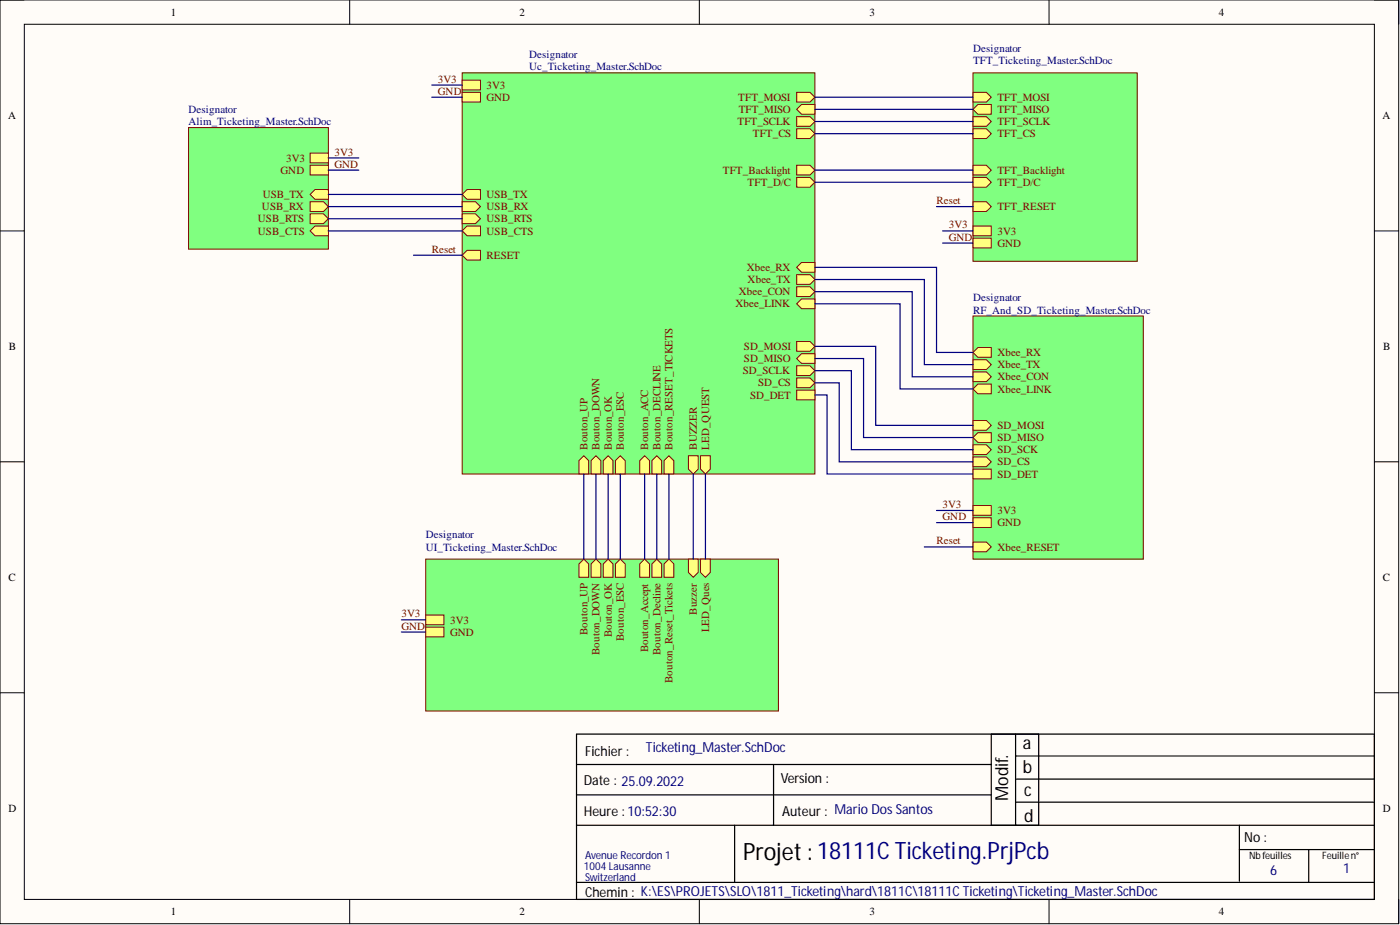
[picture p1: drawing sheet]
<svg xmlns="http://www.w3.org/2000/svg" width="292mm" height="193mm" viewBox="0 0 292 193" stroke-linecap="round" stroke-linejoin="round" font-family="sans-serif">
<path d="M0 0h291.8v192.7h-291.8z" fill-rule="evenodd" fill="#fffcf8"/>
<path d="M0 0h291.8v192.7h-291.8z" fill="none" stroke="#000" stroke-width=".21"/>
<path d="M5.1 5.1h281.7v182.5h-281.7z" fill-rule="evenodd" fill="#fffcf8"/>
<g fill="none" stroke="#000" stroke-width=".21">
<path d="M0 0h5.1M73 0v5.1M145.9 0v5.1M218.9 0v5.1M286.8 0h5v5.1M5.1 5.1h281.7v182.5h-281.7zM0 48.2h5.1M286.8 48.2h5M0 96.3h5.1M286.8 96.3h5M0 144.5h5.1M286.8 144.5h5"/>
<path d="M73 187.6v5.1M145.9 187.6v5.1M218.9 187.6v5.1M291.8 187.6v5.1"/>
</g>
<g fill="none" stroke="#000" stroke-width=".25">
<path d="M120.3 153.1h166.5v34.5h-166.5zM120.3 159.5h86.5M161.4 159.5v12.7M206.8 153.1v19.1M211.9 153.1v19.1M211.9 157.7h74.9M216.7 153.1v19.1M120.3 172.2h166.5M120.3 165.8h86.5M153.3 172.2v11.9M211.9 162.5h74.9M211.9 167.3h74.9"/>
<path d="M258.6 172.2v11.6M258.6 177.2h28.2M273.1 177.2v6.9M120.3 184.1h166.5"/>
</g>
<path d="M39.3 26.6h29.2v25.4h-29.2z" fill-rule="evenodd" fill="#80ff80"/>
<path d="M39.3 26.6h29.2v25.4h-29.2z" fill="none" stroke="#800000" stroke-width=".21"/>
<path d="M64.7 31.9h3.8v2.1h-3.8z" fill-rule="evenodd" fill="#ffff80"/>
<path d="M64.7 31.9h3.8v2.1h-3.8z" fill="none" stroke="#800000" stroke-width=".21"/>
<path d="M64.7 34.5h3.8v2h-3.8z" fill-rule="evenodd" fill="#ffff80"/>
<path d="M64.7 34.5h3.8v2h-3.8z" fill="none" stroke="#800000" stroke-width=".21"/>
<path d="M64.7 40.6l1-1.1h2.8v2.1h-2.8z" fill-rule="evenodd" fill="#ffff80"/>
<path d="M64.7 40.6l1-1.1h2.8v2.1h-2.8z" fill="none" stroke="#800000" stroke-width=".21"/>
<path d="M64.7 42.1h2.8l1 1-1 1h-2.8z" fill-rule="evenodd" fill="#ffff80"/>
<path d="M64.7 42.1h2.8l1 1-1 1h-2.8z" fill="none" stroke="#800000" stroke-width=".21"/>
<path d="M64.7 44.6h2.8l1 1-1 1h-2.8z" fill-rule="evenodd" fill="#ffff80"/>
<path d="M64.7 44.6h2.8l1 1-1 1h-2.8z" fill="none" stroke="#800000" stroke-width=".21"/>
<path d="M64.7 48.2l1-1h2.8v2h-2.8z" fill-rule="evenodd" fill="#ffff80"/>
<path d="M64.7 48.2l1-1h2.8v2h-2.8z" fill="none" stroke="#800000" stroke-width=".21"/>
<path d="M203 65.9h35.5v50.7h-35.5z" fill-rule="evenodd" fill="#80ff80"/>
<path d="M203 65.9h35.5v50.7h-35.5z" fill="none" stroke="#800000" stroke-width=".21"/>
<path d="M203 73.5l1-1h2.8v2h-2.8z" fill-rule="evenodd" fill="#ffff80"/>
<path d="M203 73.5l1-1h2.8v2h-2.8z" fill="none" stroke="#800000" stroke-width=".21"/>
<path d="M203 75h2.8l1 1.1-1 1h-2.8z" fill-rule="evenodd" fill="#ffff80"/>
<path d="M203 75h2.8l1 1.1-1 1h-2.8z" fill="none" stroke="#800000" stroke-width=".21"/>
<path d="M203 91.3l1-1h2.8v2h-2.8z" fill-rule="evenodd" fill="#ffff80"/>
<path d="M203 91.3l1-1h2.8v2h-2.8z" fill="none" stroke="#800000" stroke-width=".21"/>
<path d="M203 113.1h2.8l1 1-1 1h-2.8z" fill-rule="evenodd" fill="#ffff80"/>
<path d="M203 113.1h2.8l1 1-1 1h-2.8z" fill="none" stroke="#800000" stroke-width=".21"/>
<path d="M203 95.3h2.8l1 1-1 1.1h-2.8z" fill-rule="evenodd" fill="#ffff80"/>
<path d="M203 95.3h2.8l1 1-1 1.1h-2.8z" fill="none" stroke="#800000" stroke-width=".21"/>
<path d="M203 87.7h2.8l1 1-1 1.1h-2.8z" fill-rule="evenodd" fill="#ffff80"/>
<path d="M203 87.7h2.8l1 1-1 1.1h-2.8z" fill="none" stroke="#800000" stroke-width=".21"/>
<path d="M203 92.8h2.8l1 1-1 1h-2.8z" fill-rule="evenodd" fill="#ffff80"/>
<path d="M203 92.8h2.8l1 1-1 1h-2.8z" fill="none" stroke="#800000" stroke-width=".21"/>
<path d="M203 77.6h2.8l1 1-1 1h-2.8z" fill-rule="evenodd" fill="#ffff80"/>
<path d="M203 77.6h2.8l1 1-1 1h-2.8z" fill="none" stroke="#800000" stroke-width=".21"/>
<path d="M203 81.1l1-1h2.8v2h-2.8z" fill-rule="evenodd" fill="#ffff80"/>
<path d="M203 81.1l1-1h2.8v2h-2.8z" fill="none" stroke="#800000" stroke-width=".21"/>
<path d="M203 108h3.8v2h-3.8z" fill-rule="evenodd" fill="#ffff80"/>
<path d="M203 108h3.8v2h-3.8z" fill="none" stroke="#800000" stroke-width=".21"/>
<path d="M203 105.5h3.8v2h-3.8z" fill-rule="evenodd" fill="#ffff80"/>
<path d="M203 105.5h3.8v2h-3.8z" fill="none" stroke="#800000" stroke-width=".21"/>
<path d="M203 97.9h3.8v2h-3.8z" fill-rule="evenodd" fill="#ffff80"/>
<path d="M203 97.9h3.8v2h-3.8z" fill="none" stroke="#800000" stroke-width=".21"/>
<path d="M203 15.2h34.3v39.3h-34.3z" fill-rule="evenodd" fill="#80ff80"/>
<path d="M203 15.2h34.3v39.3h-34.3z" fill="none" stroke="#800000" stroke-width=".21"/>
<path d="M203 19.3h2.8l1 1-1 1h-2.8z" fill-rule="evenodd" fill="#ffff80"/>
<path d="M203 19.3h2.8l1 1-1 1h-2.8z" fill="none" stroke="#800000" stroke-width=".21"/>
<path d="M203 34.5h2.8l1 1-1 1h-2.8z" fill-rule="evenodd" fill="#ffff80"/>
<path d="M203 34.5h2.8l1 1-1 1h-2.8z" fill="none" stroke="#800000" stroke-width=".21"/>
<path d="M203 26.9h2.8l1 1-1 1h-2.8z" fill-rule="evenodd" fill="#ffff80"/>
<path d="M203 26.9h2.8l1 1-1 1h-2.8z" fill="none" stroke="#800000" stroke-width=".21"/>
<path d="M203 42.1h2.8l1 1-1 1h-2.8z" fill-rule="evenodd" fill="#ffff80"/>
<path d="M203 42.1h2.8l1 1-1 1h-2.8z" fill="none" stroke="#800000" stroke-width=".21"/>
<path d="M203 37h2.8l1 1-1 1h-2.8z" fill-rule="evenodd" fill="#ffff80"/>
<path d="M203 37h2.8l1 1-1 1h-2.8z" fill="none" stroke="#800000" stroke-width=".21"/>
<path d="M203 22.8l1-1h2.8v2h-2.8z" fill-rule="evenodd" fill="#ffff80"/>
<path d="M203 22.8l1-1h2.8v2h-2.8z" fill="none" stroke="#800000" stroke-width=".21"/>
<path d="M203 24.3h2.8l1 1-1 1.1h-2.8z" fill-rule="evenodd" fill="#ffff80"/>
<path d="M203 24.3h2.8l1 1-1 1.1h-2.8z" fill="none" stroke="#800000" stroke-width=".21"/>
<path d="M203 47.2h3.8v2h-3.8z" fill-rule="evenodd" fill="#ffff80"/>
<path d="M203 47.2h3.8v2h-3.8z" fill="none" stroke="#800000" stroke-width=".21"/>
<path d="M203 49.7h3.8v2h-3.8z" fill-rule="evenodd" fill="#ffff80"/>
<path d="M203 49.7h3.8v2h-3.8z" fill="none" stroke="#800000" stroke-width=".21"/>
<path d="M96.4 15.2h73.6v83.7h-73.6z" fill-rule="evenodd" fill="#80ff80"/>
<path d="M96.4 15.2h73.6v83.7h-73.6z" fill="none" stroke="#800000" stroke-width=".21"/>
<path d="M96.4 16.7h3.8v2.1h-3.8z" fill-rule="evenodd" fill="#ffff80"/>
<path d="M96.4 16.7h3.8v2.1h-3.8z" fill="none" stroke="#800000" stroke-width=".21"/>
<path d="M96.4 19.3h3.8v2h-3.8z" fill-rule="evenodd" fill="#ffff80"/>
<path d="M96.4 19.3h3.8v2h-3.8z" fill="none" stroke="#800000" stroke-width=".21"/>
<path d="M166.2 76.3h2.8l1 1-1 1h-2.8z" fill-rule="evenodd" fill="#ffff80"/>
<path d="M166.2 76.3h2.8l1 1-1 1h-2.8z" fill="none" stroke="#800000" stroke-width=".21"/>
<path d="M166.2 24.3h2.8l1 1-1 1.1h-2.8z" fill-rule="evenodd" fill="#ffff80"/>
<path d="M166.2 24.3h2.8l1 1-1 1.1h-2.8z" fill="none" stroke="#800000" stroke-width=".21"/>
<path d="M166.2 71.2h2.8l1 1.1-1 1h-2.8z" fill-rule="evenodd" fill="#ffff80"/>
<path d="M166.2 71.2h2.8l1 1.1-1 1h-2.8z" fill="none" stroke="#800000" stroke-width=".21"/>
<path d="M166.2 74.8l1-1h2.8v2h-2.8z" fill-rule="evenodd" fill="#ffff80"/>
<path d="M166.2 74.8l1-1h2.8v2h-2.8z" fill="none" stroke="#800000" stroke-width=".21"/>
<path d="M166.2 55.8l1-1h2.8v2h-2.8z" fill-rule="evenodd" fill="#ffff80"/>
<path d="M166.2 55.8l1-1h2.8v2h-2.8z" fill="none" stroke="#800000" stroke-width=".21"/>
<path d="M166.2 57.3h2.8l1 1-1 1h-2.8z" fill-rule="evenodd" fill="#ffff80"/>
<path d="M166.2 57.3h2.8l1 1-1 1h-2.8z" fill="none" stroke="#800000" stroke-width=".21"/>
<path d="M166.2 19.3h2.8l1 1-1 1h-2.8z" fill-rule="evenodd" fill="#ffff80"/>
<path d="M166.2 19.3h2.8l1 1-1 1h-2.8z" fill="none" stroke="#800000" stroke-width=".21"/>
<path d="M166.2 22.8l1-1h2.8v2h-2.8z" fill-rule="evenodd" fill="#ffff80"/>
<path d="M166.2 22.8l1-1h2.8v2h-2.8z" fill="none" stroke="#800000" stroke-width=".21"/>
<path d="M166.2 34.5h2.8l1 1-1 1h-2.8z" fill-rule="evenodd" fill="#ffff80"/>
<path d="M166.2 34.5h2.8l1 1-1 1h-2.8z" fill="none" stroke="#800000" stroke-width=".21"/>
<path d="M166.2 78.9h2.8l1 1-1 1h-2.8z" fill-rule="evenodd" fill="#ffff80"/>
<path d="M166.2 78.9h2.8l1 1-1 1h-2.8z" fill="none" stroke="#800000" stroke-width=".21"/>
<path d="M166.2 26.9h2.8l1 1-1 1h-2.8z" fill-rule="evenodd" fill="#ffff80"/>
<path d="M166.2 26.9h2.8l1 1-1 1h-2.8z" fill="none" stroke="#800000" stroke-width=".21"/>
<path d="M166.2 37h2.8l1 1-1 1h-2.8z" fill-rule="evenodd" fill="#ffff80"/>
<path d="M166.2 37h2.8l1 1-1 1h-2.8z" fill="none" stroke="#800000" stroke-width=".21"/>
<path d="M166.2 59.8h2.8l1 1-1 1.1h-2.8z" fill-rule="evenodd" fill="#ffff80"/>
<path d="M166.2 59.8h2.8l1 1-1 1.1h-2.8z" fill="none" stroke="#800000" stroke-width=".21"/>
<path d="M166.2 63.4l1-1h2.8v2h-2.8z" fill-rule="evenodd" fill="#ffff80"/>
<path d="M166.2 63.4l1-1h2.8v2h-2.8z" fill="none" stroke="#800000" stroke-width=".21"/>
<path d="M120.8 96.1l1-1 1 1v2.8h-2z" fill-rule="evenodd" fill="#ffff80"/>
<path d="M120.8 96.1l1-1 1 1v2.8h-2z" fill="none" stroke="#800000" stroke-width=".21"/>
<path d="M125.9 96.1l1-1 1 1v2.8h-2z" fill-rule="evenodd" fill="#ffff80"/>
<path d="M125.9 96.1l1-1 1 1v2.8h-2z" fill="none" stroke="#800000" stroke-width=".21"/>
<path d="M128.4 96.1l1-1 1 1v2.8h-2z" fill-rule="evenodd" fill="#ffff80"/>
<path d="M128.4 96.1l1-1 1 1v2.8h-2z" fill="none" stroke="#800000" stroke-width=".21"/>
<path d="M123.3 96.1l1-1 1.1 1v2.8h-2.1z" fill-rule="evenodd" fill="#ffff80"/>
<path d="M123.3 96.1l1-1 1.1 1v2.8h-2.1z" fill="none" stroke="#800000" stroke-width=".21"/>
<path d="M146.2 95.1h2v2.8l-1 1-1-1z" fill-rule="evenodd" fill="#ffff80"/>
<path d="M146.2 95.1h2v2.8l-1 1-1-1z" fill="none" stroke="#800000" stroke-width=".21"/>
<path d="M143.6 95.1h2.1v2.8l-1.1 1-1-1z" fill-rule="evenodd" fill="#ffff80"/>
<path d="M143.6 95.1h2.1v2.8l-1.1 1-1-1z" fill="none" stroke="#800000" stroke-width=".21"/>
<path d="M136 96.1l1-1 1 1v2.8h-2z" fill-rule="evenodd" fill="#ffff80"/>
<path d="M136 96.1l1-1 1 1v2.8h-2z" fill="none" stroke="#800000" stroke-width=".21"/>
<path d="M138.6 96.1l1-1 1 1v2.8h-2z" fill-rule="evenodd" fill="#ffff80"/>
<path d="M138.6 96.1l1-1 1 1v2.8h-2z" fill="none" stroke="#800000" stroke-width=".21"/>
<path d="M133.5 96.1l1-1 1 1v2.8h-2z" fill-rule="evenodd" fill="#ffff80"/>
<path d="M133.5 96.1l1-1 1 1v2.8h-2z" fill="none" stroke="#800000" stroke-width=".21"/>
<path d="M96.4 53.2l1-1h2.8v2.1h-2.8z" fill-rule="evenodd" fill="#ffff80"/>
<path d="M96.4 53.2l1-1h2.8v2.1h-2.8z" fill="none" stroke="#800000" stroke-width=".21"/>
<path d="M166.2 81.4h3.8v2h-3.8z" fill-rule="evenodd" fill="#ffff80"/>
<path d="M166.2 81.4h3.8v2h-3.8z" fill="none" stroke="#800000" stroke-width=".21"/>
<path d="M96.4 40.6l1-1.1h2.8v2.1h-2.8z" fill-rule="evenodd" fill="#ffff80"/>
<path d="M96.4 40.6l1-1.1h2.8v2.1h-2.8z" fill="none" stroke="#800000" stroke-width=".21"/>
<path d="M96.4 42.1h2.8l1 1-1 1h-2.8z" fill-rule="evenodd" fill="#ffff80"/>
<path d="M96.4 42.1h2.8l1 1-1 1h-2.8z" fill="none" stroke="#800000" stroke-width=".21"/>
<path d="M96.4 44.6h2.8l1 1-1 1h-2.8z" fill-rule="evenodd" fill="#ffff80"/>
<path d="M96.4 44.6h2.8l1 1-1 1h-2.8z" fill="none" stroke="#800000" stroke-width=".21"/>
<path d="M96.4 48.2l1-1h2.8v2h-2.8z" fill-rule="evenodd" fill="#ffff80"/>
<path d="M96.4 48.2l1-1h2.8v2h-2.8z" fill="none" stroke="#800000" stroke-width=".21"/>
<path d="M88.8 116.6h73.6v31.7h-73.6z" fill-rule="evenodd" fill="#80ff80"/>
<path d="M88.8 116.6h73.6v31.7h-73.6z" fill="none" stroke="#800000" stroke-width=".21"/>
<path d="M88.8 130.8h3.8v2.1h-3.8z" fill-rule="evenodd" fill="#ffff80"/>
<path d="M88.8 130.8h3.8v2.1h-3.8z" fill="none" stroke="#800000" stroke-width=".21"/>
<path d="M88.8 128.3h3.8v2h-3.8z" fill-rule="evenodd" fill="#ffff80"/>
<path d="M88.8 128.3h3.8v2h-3.8z" fill="none" stroke="#800000" stroke-width=".21"/>
<path d="M143.6 116.6h2.1v2.8l-1.1 1-1-1z" fill-rule="evenodd" fill="#ffff80"/>
<path d="M143.6 116.6h2.1v2.8l-1.1 1-1-1z" fill="none" stroke="#800000" stroke-width=".21"/>
<path d="M133.5 117.6l1-1 1 1v2.8h-2z" fill-rule="evenodd" fill="#ffff80"/>
<path d="M133.5 117.6l1-1 1 1v2.8h-2z" fill="none" stroke="#800000" stroke-width=".21"/>
<path d="M120.8 117.6l1-1 1 1v2.8h-2z" fill-rule="evenodd" fill="#ffff80"/>
<path d="M120.8 117.6l1-1 1 1v2.8h-2z" fill="none" stroke="#800000" stroke-width=".21"/>
<path d="M125.9 117.6l1-1 1 1v2.8h-2z" fill-rule="evenodd" fill="#ffff80"/>
<path d="M125.9 117.6l1-1 1 1v2.8h-2z" fill="none" stroke="#800000" stroke-width=".21"/>
<path d="M146.2 116.6h2v2.8l-1 1-1-1z" fill-rule="evenodd" fill="#ffff80"/>
<path d="M146.2 116.6h2v2.8l-1 1-1-1z" fill="none" stroke="#800000" stroke-width=".21"/>
<path d="M128.4 117.6l1-1 1 1v2.8h-2z" fill-rule="evenodd" fill="#ffff80"/>
<path d="M128.4 117.6l1-1 1 1v2.8h-2z" fill="none" stroke="#800000" stroke-width=".21"/>
<path d="M136 117.6l1-1 1 1v2.8h-2z" fill-rule="evenodd" fill="#ffff80"/>
<path d="M136 117.6l1-1 1 1v2.8h-2z" fill="none" stroke="#800000" stroke-width=".21"/>
<path d="M138.6 117.6l1-1 1 1v2.8h-2z" fill-rule="evenodd" fill="#ffff80"/>
<path d="M138.6 117.6l1-1 1 1v2.8h-2z" fill="none" stroke="#800000" stroke-width=".21"/>
<path d="M123.3 117.6l1-1 1.1 1v2.8h-2.1z" fill-rule="evenodd" fill="#ffff80"/>
<path d="M123.3 117.6l1-1 1.1 1v2.8h-2.1z" fill="none" stroke="#800000" stroke-width=".21"/>
<g fill="none" stroke="#000080" stroke-width=".25">
<path d="M90.1 17.7h6.3M68.5 33h6.4M68.5 35.5h6.4M90.1 20.3h6.3M170 35.5h33M170 20.3h33M170 22.8h33M170 25.3h33M170 38h33M170 27.9h33M68.5 48.2h27.9M68.5 43.1h27.9"/>
<path d="M68.5 40.6h27.9M68.5 45.6h27.9M86.3 53.2h10.1M170 55.8h25.4v17.7h7.6M170 58.3h22.9v17.8h10.1M195.4 43.1h7.6M196.7 48.2h6.3M196.7 50.7h6.3M170 60.8h20.3v17.8h12.7M170 63.4h17.8v17.7h15.2M170 72.3h12.7v16.4h20.3M170 74.8h10.2v16.5h22.8"/>
<path d="M170 77.3h7.6v16.5h25.4M170 79.9h5.1v16.4h27.9M121.8 98.9v17.7M124.3 98.9v17.7M126.9 98.9v17.7M129.4 98.9v17.7M134.5 98.9v17.7M137 98.9v17.7M139.6 98.9v17.7M144.6 98.9v17.7M147.2 98.9v17.7M170 82.4h2.6v16.5h30.4"/>
<path d="M192.9 114.1h10.1M195.4 106.5h7.6M195.4 109h7.6M83.7 129.3h5.1M83.7 131.8h5.1"/>
</g>
<text font-size="5" x="155.1" y="179.4">Projet : 18111CTicketing.PrjPcb</text>
<g font-size="3.7">
<text x="213.4" y="156.2">a</text>
<text x="213.4" y="161.3">b</text>
<text x="210.4" y="167.1" transform="rotate(-90 210.4 167.1)">Modif.</text>
<text x="213.7" y="166.1">c</text>
<text x="213.7" y="171.4">d</text>
</g>
<g font-size="2.9">
<text x="122.1" y="157.7">Fichier :</text>
<text x="121.8" y="163.8">Date : 25.09.2022</text>
<text x="162.9" y="163.3">Version :</text>
<text x="121.8" y="170.1">Heure : 10:52:30</text>
<text x="163.2" y="170.1">Auteur : Mario Dos Santos</text>
<text x="259.6" y="175.7">No :</text>
<text x="122.1" y="187.1">Chemin : K:\ES\PROJETS\SLO\1811_Ticketing\hard\1811C\18111C Ticketing\Ticketing_Master.SchDoc</text>
</g>
<g font-size="2.9" fill="#000080">
<text x="134.7" y="157">Ticketing_Master.SchDoc</text>
<text x="265" y="182.6">6</text>
<text x="280.2" y="182.1">1</text>
</g>
<g font-size="2.3">
<text x="35.6" y="3.3">1</text>
<text x="108.4" y="3.3">2</text>
<text x="181.4" y="3.3">3</text>
<text x="254.3" y="3.3">4</text>
<text x="1.7" y="24.8">A</text>
<text x="288.4" y="24.8">A</text>
<text x="1.9" y="73">B</text>
<text x="288.6" y="73">B</text>
<text x="1.8" y="121.2">C</text>
<text x="288.5" y="121.2">C</text>
<text x="1.8" y="169.4">D</text>
<text x="288.5" y="169.4">D</text>
<text x="35.6" y="190.9">1</text>
<text x="108.4" y="190.9">2</text>
<text x="181.4" y="190.9">3</text>
<text x="254.3" y="190.9">4</text>
</g>
<g font-size="2.3" fill="#000080">
<text x="203" y="10.9">Designator</text>
<text x="110.4" y="12.2">Designator</text>
<text x="110.4" y="14.7">Uc_Ticketing_Master.SchDoc</text>
<text x="203" y="13.4">TFT_Ticketing_Master.SchDoc</text>
<text x="39.3" y="23.6">Designator</text>
<text x="39.3" y="26.1">Alim_Ticketing_Master.SchDoc</text>
<text x="203" y="62.9">Designator</text>
<text x="203" y="65.4">RF_And_SD_Ticketing_Master.SchDoc</text>
<text x="88.8" y="112.3">Designator</text>
<text x="88.8" y="114.9">UI_Ticketing_Master.SchDoc</text>
<text x="122.1" y="179.2">Avenue Recordon 1</text>
<text x="121.8" y="181.5">1004 Lausanne</text>
<text x="122.1" y="183.7">Switzerland</text>
</g>
<g font-size="2.3" fill="#800000">
<text x="91.4" y="17.2">3V3</text>
<text x="91.4" y="19.8">GND</text>
<text x="101.5" y="18.5">3V3</text>
<text x="101.5" y="21">GND</text>
<text x="154" y="21">TFT_MOSI</text>
<text x="154.1" y="23.6">TFT_MISO</text>
<text x="208.1" y="21">TFT_MOSI</text>
<text x="208.1" y="23.6">TFT_MISO</text>
<text x="153.9" y="26.1">TFT_SCLK</text>
<text x="157.1" y="28.6">TFT_CS</text>
<text x="208.1" y="28.6">TFT_CS</text>
<text x="208.1" y="26.1">TFT_SCLK</text>
<text x="59.7" y="33.7">3V3</text>
<text x="69.8" y="32.4">3V3</text>
<text x="69.8" y="35">GND</text>
<text x="54.8" y="41.3">USB_TX</text>
<text x="58.5" y="36.3">GND</text>
<text x="101.5" y="41.3">USB_TX</text>
<text x="150.8" y="36.3">TFT_Backlight</text>
<text x="156" y="38.8">TFT_D/C</text>
<text x="208.1" y="36.3">TFT_Backlight</text>
<text x="208.1" y="38.8">TFT_D/C</text>
<text x="53.8" y="46.4">USB_RTS</text>
<text x="54.6" y="43.9">USB_RX</text>
<text x="101.5" y="43.9">USB_RX</text>
<text x="101.5" y="46.4">USB_RTS</text>
<text x="195.4" y="42.6">Reset</text>
<text x="197.9" y="47.7">3V3</text>
<text x="208.1" y="43.9">TFT_RESET</text>
<text x="53.8" y="48.9">USB_CTS</text>
<text x="90.1" y="52.7">Reset</text>
<text x="101.5" y="48.9">USB_CTS</text>
<text x="197.9" y="50.2">GND</text>
<text x="208.1" y="48.9">3V3</text>
<text x="208.1" y="51.5">GND</text>
<text x="101.5" y="54">RESET</text>
<text x="155.8" y="56.5">Xbee_RX</text>
<text x="156" y="59.1">Xbee_TX</text>
<text x="153.4" y="64.1">Xbee_LINK</text>
<text x="154.1" y="61.6">Xbee_CON</text>
<text x="155.2" y="73">SD_MOSI</text>
<text x="155.2" y="75.6">SD_MISO</text>
<text x="208.1" y="74.3">Xbee_RX</text>
<text x="208.1" y="76.8">Xbee_TX</text>
<text x="155" y="78.1">SD_SCLK</text>
<text x="156.5" y="83.2">SD_DET</text>
<text x="158.2" y="80.6">SD_CS</text>
<text x="208.1" y="79.4">Xbee_CON</text>
<text x="208.1" y="81.9">Xbee_LINK</text>
<text x="208.1" y="89.5">SD_MOSI</text>
<text x="122.6" y="93.8" transform="rotate(-90 122.6 93.8)">Bouton_UP</text>
<text x="125.1" y="93.8" transform="rotate(-90 125.1 93.8)">Bouton_DOWN</text>
<text x="127.6" y="93.8" transform="rotate(-90 127.6 93.8)">Bouton_OK</text>
<text x="130.2" y="93.8" transform="rotate(-90 130.2 93.8)">Bouton_ESC</text>
<text x="135.3" y="93.8" transform="rotate(-90 135.3 93.8)">Bouton_ACC</text>
<text x="137.8" y="93.8" transform="rotate(-90 137.8 93.8)">Bouton_DECLINE</text>
<text x="140.3" y="93.8" transform="rotate(-90 140.3 93.8)">Bouton_RESET_TICKETS</text>
<text x="145.4" y="93.8" transform="rotate(-90 145.4 93.8)">BUZZER</text>
<text x="147.9" y="93.8" transform="rotate(-90 147.9 93.8)">LED_QUEST</text>
<text x="208.1" y="92">SD_MISO</text>
<text x="208.1" y="94.6">SD_SCK</text>
<text x="208.1" y="97.1">SD_CS</text>
<text x="208.1" y="99.6">SD_DET</text>
<text x="196.7" y="106">3V3</text>
<text x="208.1" y="107.3">3V3</text>
<text x="195.4" y="113.6">Reset</text>
<text x="196.7" y="108.5">GND</text>
<text x="208.1" y="109.8">GND</text>
<text x="208.1" y="114.9">Xbee_RESET</text>
<text x="83.7" y="128.8">3V3</text>
<text x="83.7" y="131.3">GND</text>
<text x="93.9" y="130.1">3V3</text>
<text x="145.4" y="128.2" transform="rotate(-90 145.4 128.2)">Buzzer</text>
<text x="147.9" y="131.9" transform="rotate(-90 147.9 131.9)">LED_Ques</text>
<text x="93.9" y="132.6">GND</text>
<text x="122.6" y="132.4" transform="rotate(-90 122.6 132.4)">Bouton_UP</text>
<text x="125.1" y="136.7" transform="rotate(-90 125.1 136.7)">Bouton_DOWN</text>
<text x="127.6" y="132.9" transform="rotate(-90 127.6 132.9)">Bouton_OK</text>
<text x="130.2" y="133.7" transform="rotate(-90 130.2 133.7)">Bouton_ESC</text>
<text x="135.3" y="136.1" transform="rotate(-90 135.3 136.1)">Bouton_Accept</text>
<text x="137.8" y="136.7" transform="rotate(-90 137.8 136.7)">Bouton_Decline</text>
<text x="140.3" y="142.5" transform="rotate(-90 140.3 142.5)">Bouton_Reset_Tickets</text>
</g>
<g font-size="2.1">
<text x="260.6" y="179.2">Nb feuilles</text>
<text x="275.8" y="179.2">Feuillen°</text>
</g>
</svg>
